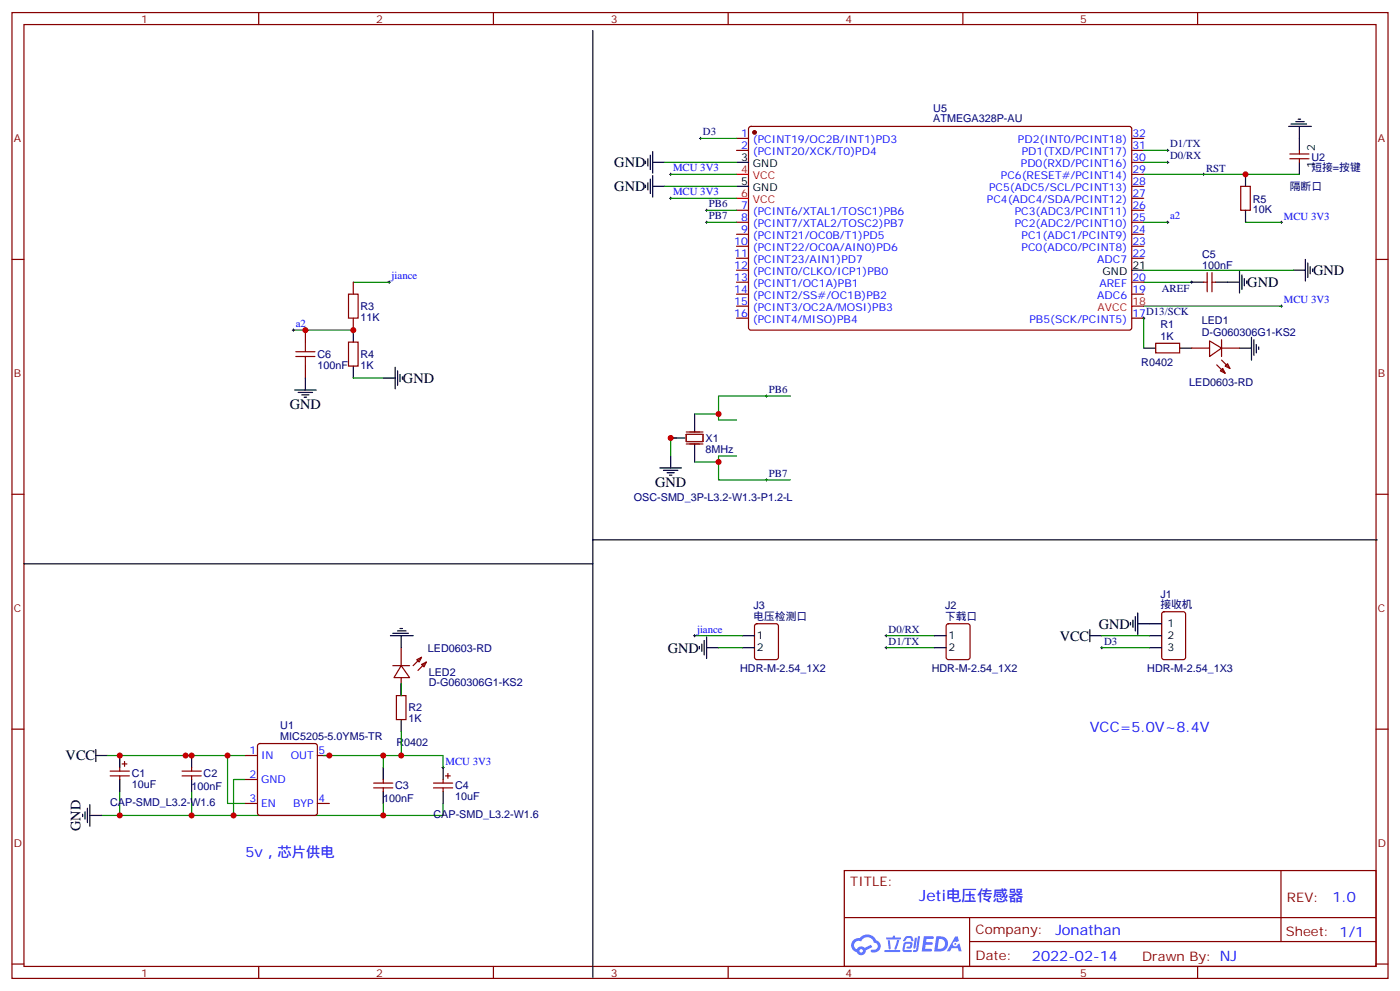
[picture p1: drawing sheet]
<svg xmlns="http://www.w3.org/2000/svg" width="412mm" height="292mm" viewBox="0 0 412 292" stroke-linecap="round" stroke-linejoin="round" font-family="sans-serif">
<path d="M354.2 51.3h.7M354.5 51v.7M350.7 83.1h.7M351 82.7v.7M225.4 116.6h.7M225.8 116.2v.7M225.4 141.3h.7M225.8 140.9v.7" fill="none" stroke="#000" stroke-width=".29"/>
<path d="M336.9 83.1h14.1" fill="none" stroke="#008700" stroke-width=".35"/>
<path d="M368.7 99.3v6.7M365.1 102.5h3.6M369.4 100v4.6M370.1 101.4v2.5M370.8 102.1v.7" fill="none" stroke="#000" stroke-width=".35"/>
<g fill="none" stroke="#870000" stroke-width=".35">
<path d="M3.5 3.7h405.4v284.3h-405.4zM7.1 7.2h398.2v277.3h-398.2zM76.2 3.7v3.5M145.3 3.7v3.5M214.5 3.7v3.5M283.6 3.7v3.5M352.8 3.7v3.5M3.5 76.4h3.6M405.3 76.4h3.6M3.5 145.5h3.6M405.3 145.5h3.6M3.5 214.7h3.6"/>
<path d="M405.3 214.7h3.6M248.7 256.3h156.6v28.2h-156.6zM377.3 256.3v20.9M248.7 270.1h156.5M285.6 277.2h119.6M285.6 270.1v14.2M3.5 283.8h3.6M76.2 284.5v3.5M145.3 284.5v3.5M214.5 284.5v3.5M283.6 284.5v3.5M352.8 284.5v3.5"/>
<path d="M405.3 283.8h3.6"/>
</g>
<g fill="#5487ff">
<path d="M272.1 275.6h2.6l.3 .2-.1 .6h-2l-.1 1h1.6l.4 .4-.4 .3h-1.7l-.2 1.2 1.8 .1 .3 .3-.2 .4h-2.9z"/>
<path d="M281.4 275.7h.7l.4 1.3-.7 .3a.74 .74 0 0 0-1.1 .3 .74 .74 0 0 0 .5 1.1 .74 .74 0 0 0 .9-.7l.5-.3 .7 2.4h-.9l-.2-1h-1.9l-.5 1h-.9z"/>
<path d="M269.5 276.1h.6l-.4 2.9a.31 .31 0 0 1-.3 .3 .31 .31 0 0 1-.3-.3z"/>
<path d="M270.4 275.6h.6l-.5 4a.89 .89 0 0 1-.7 .7 .89 .89 0 0 1-.9-.3l1-.5z"/>
<path d="M266.8 275.8l.6-.2 1.2 .1 .5 1.3-.6 .1-.4-.9-1 .1a.95 .95 0 0 1-1 .8l-.1-.2z"/>
<path d="M266.4 277.5l1.8-.2a1.04 1.04 0 0 1 .6 1.1 1.04 1.04 0 0 1-.8 .9h-.7a.29 .29 0 0 1-.3-.4 .29 .29 0 0 1 .3-.2h.7l.2-.8h-1.4l-.4 1.7 1.9 .1a.29 .29 0 0 1 .3 .3 .29 .29 0 0 1-.3 .3h-2l-.4-.3 .2-2.1z"/>
<path d="M260.5 279.7h4.4a.3 .3 0 0 1 .3 .3 .3 .3 0 0 1-.3 .3h-4.3z"/>
<path d="M264.3 276.8h.6l-.5 1.6a1.02 1.02 0 0 1-.7 1.2l-.2-.3z"/>
<path d="M261.5 276.8h.6l.3 2.4-.3 .3-.3-.2z"/>
<path d="M261.1 276h1.9l.2-.5h.5l-.1 .5h1.5a.29 .29 0 0 1 .3 .3 .29 .29 0 0 1-.3 .3h-3.9z"/>
<path d="M275.8 275.6l-.6 4.5h1.4a2.27 2.27 0 0 0 2.7-2.3 2.27 2.27 0 0 0-2.7-2.2zM276.6 276.4a1.5 1.5 0 0 1 1.8 1.6 1.5 1.5 0 0 1-1.9 1.3h-.3z"/>
<path d="M251.4 276.8a2.09 2.09 0 0 0 1 3.5 1.37 1.37 0 0 0 1.5 .9 1.37 1.37 0 0 0 1.1-1.4l2-1-.5-.7-1.8 1a1.4 1.4 0 0 0-2.3 .4 1.32 1.32 0 0 1-.6-1.9 1.32 1.32 0 0 1 1.9-.4 2.02 2.02 0 0 1 2-1.3 2.02 2.02 0 0 1 1.8 1.6 1.09 1.09 0 0 1 1.1 1.4 1.09 1.09 0 0 1-1.6 .7 .41 .41 0 0 0-.5 .3 .41 .41 0 0 0 .4 .5 1.89 1.89 0 0 0 2.4-1.2 1.89 1.89 0 0 0-1.2-2.4 2.98 2.98 0 0 0-5-.6l-1 .1zM253.2 279.9a.52 .52 0 0 1 1 0 .52 .52 0 0 1-1 0z"/>
<circle cx="281.4" cy="277.9" r=".28"/>
</g>
<g fill="none" stroke="#008700" stroke-width=".35">
<path d="M195.8 54.9h21.2M195.8 47.8h21.2M197.6 51.3h19.4M197.6 58.4h19.4M206.4 40.7h10.6M336.9 51.3h45.9M336.9 47.8h7.1M336.9 44.3h7.1M208.1 61.9h8.9M208.1 65.4h8.9M336.9 65.4h7.1M336.9 79.6h44.1"/>
<path d="M366.9 65.4h10.6M86.4 97.2h17.7M104.1 83.1h10.6M336.9 93.7v8.8M336.9 90.1h40.6M104.1 111.3h8.8M232.8 116.6h-21.1v7h5.3M199.3 128.9h-1.7v5.3M204.6 136h7.1M204.6 121.9h7.1M217 134.2h-5.3v7.1h21.1M204.6 187.1h14.1"/>
<path d="M211.7 190.7h7M261.1 187.1h14.1M261.1 190.7h14.1M324.6 187.1h14.1M324.6 190.7h14.1M118.2 215.4v7h12.3v3.6M118.2 201.3v3.5M31.7 222.4h35.3M35.3 233v7.1M56.4 233v7.1M72.3 229.5h-3.5v10.6h61.7v-3.6M72.3 222.4h-5.3v14.1h5.3"/>
<path d="M95.2 222.4h23M112.9 222.4v3.6M112.9 236.5v3.6M30 240.1h38.8"/>
</g>
<g fill="none" stroke="#000" stroke-width=".35">
<path d="M174.6 9v278.7M379.6 37.2h6.7M380.3 36.5h4.6M381.7 35.8h2.5M382.4 35.1h.7M382.8 37.2v7.1M190.1 47.4v.8M190.1 54.5v.7M190.9 46.7v2.2M190.9 53.8v2.1M191.6 45.7v4.2M191.6 52.7v4.3"/>
<path d="M192.3 47.8h3.5M192.3 54.9h3.5M192.3 44.6v6.4M192.3 51.7v6.3M217 47.8h3.5M217 54.9h3.5M366.9 51.3v3.6M382.8 47.8v3.5M333.4 79.6h3.5M365.1 79.9v6.4M366.9 61.9v3.5M381 79.6h3.5"/>
<path d="M384.5 76.4v6.3M385.2 77.4v4.3M385.9 78.5v2.1M386.6 79.2v.7M104.1 97.2v3.5M351 83.1h3.5M358.1 83.1h7M365.8 81v4.2M366.5 82v2.1M367.2 82.7v.7M86.8 114.8h6.3M87.8 115.5h4.3"/>
<path d="M88.9 116.2h2.1M89.6 116.9h.7M90 111.3v3.5M104.1 107.8v3.5M112.9 111.3h3.5M116.4 108.1v6.4M117.1 109.2v4.2M117.8 110.2v2.2M118.5 110.9v.8M336.9 102.5h3.5M347.5 102.5h3.5M194.4 137.8h6.3"/>
<path d="M195.4 138.5h4.3M196.5 139.2h2.1M197.2 139.9h.7M197.6 134.2v3.6M197.6 128.9h4.2M204.6 121.9v5.3M204.6 130.7v5.3M174.6 158.9h231.1M7.1 166h167.5M115 187.1h6.7M115.7 186.4h4.6M117.1 185.7h2.5"/>
<path d="M117.8 185h.7M118.2 187.1v3.6M206 190.3v.7M206.7 189.6v2.1M207.4 188.6v4.2M208.1 190.7h3.6M208.1 187.5v6.4M218.7 190.7h3.5M218.7 187.1h3.5M275.2 190.7h3.5M275.2 187.1h3.5M321 187.1h3.6"/>
<path d="M321 185.4v3.5M333 183.3v.7M333.7 182.6v2.1M334.4 181.5v4.2M335.1 183.6h7.1M335.1 180.4v6.4M338.7 190.7h3.5M338.7 187.1h3.5M118.2 201.3v3.5M118.2 211.8v3.6M24.3 239.7v.7M25 239v2.1"/>
<path d="M25.8 237.9v4.3M26.5 236.9v6.3M28.2 222.4h3.5M28.2 220.7v3.5M35.3 222.4v3.6M35.3 229.5v3.5M56.4 222.4v3.6M56.4 229.5v3.5M112.9 226v3.5M112.9 233v3.5M130.5 226v3.5M130.5 233v3.5"/>
<path d="M26.5 240.1h3.5"/>
</g>
<g fill="none" stroke="#870000" stroke-width=".35">
<path d="M220.7 37.4l.5-.2 111.7 .1 .5 .6-.1 58.9-.6 .4-111.8-.1-.4-.6v-58.6zM217 40.7h3.5M217 44.3h3.5M333.4 40.7h3.5M333.4 44.3h3.5M333.4 58.4h3.5M333.4 54.9h3.5M333.4 51.3h3.5M333.4 47.8h3.5M365.5 54.9h2.8v7h-2.8zM379.9 46.7h5.7M379.9 45.3h5.7"/>
<path d="M382.8 44.3v1M382.8 46.7v1.1M217 61.9h3.5M217 65.4h3.5M217 69h3.5M217 72.5h3.5M217 76h3.5M217 79.6h3.5M333.4 61.9h3.5M333.4 65.4h3.5M333.4 69h3.5M333.4 72.5h3.5"/>
<path d="M333.4 76h3.5M90 97.2v3.5M104.1 83.1v3.5M104.1 93.7v3.5M217 83.1h3.5M217 86.6h3.5M217 90.1h3.5M217 93.7h3.5M333.4 83.1h3.5M333.4 86.6h3.5M333.4 93.7h3.5M354.5 83.1h1.1"/>
<path d="M355.6 80.3v5.6M357 80.3v5.6M357 83.1h1.1M90 107.8v3.5M102.7 100.7h2.8v7.1h-2.8zM340.4 101.1h7.1v2.8h-7.1zM351 102.5h5.3M356.3 100.4l3.5 2.1-3.5 2.5zM358.4 107.4l2.5 2.5M359.5 109.2l.7-.7 .7 1.4zM359.8 106l2.5 2.5M359.8 102.5h5.3"/>
<path d="M359.8 100v5M360.9 107.8l.7-.7 .7 1.4zM115.7 196h4.9M118.2 196l2.4 3.5h-4.5zM118.2 190.7v5.3M118.2 199.5v5.3M122.8 194.2l1.4-.7-.7 1.4zM124.2 195.6l1.4-.7-.7 1.4zM124.2 193.5l-2.5 2.5M125.6 194.9l-2.5 2.5M222.5 183.8l.5-.2h5.6l.7 .5v9.4l-.5 .6-5.8 .1-.7-.5-.1-9.4zM278.9 183.8l.5-.2h5.6l.7 .5 .1 9.4-.5 .6-5.9 .1-.7-.5v-9.4z"/>
<path d="M342.4 180.3l.5-.2h5.6l.7 .4v13l-.4 .6-5.9 .1-.7-.5v-12.9zM76.1 219.1l.5-.2h16.2l.5 .2 .2 .5v19.8l-.2 .5-.5 .2h-16.2l-.5-.3-.3-.4v-19.8zM116.8 204.8h2.8v7h-2.8zM32.5 228.4h5.6M32.5 227h5.6M35.3 226v1M35.3 228.4v1.1M36 224.9h1.4M36.7 224.2v1.4M53.6 228.4h5.7M53.6 227h5.7M56.4 226v1"/>
<path d="M56.4 228.4v1.1M72.3 222.4h3.5M72.3 229.5h3.5M72.3 236.5h3.5M93.5 222.4h3.5M93.5 236.5h3.5M110.1 232h5.6M110.1 230.5h5.6M112.9 229.5v1M112.9 232v1M127.7 232h5.6M127.7 230.5h5.6"/>
<path d="M130.5 229.5v1M130.5 232v1M131.2 228.4h1.4M131.9 227.7v1.4"/>
</g>
<g fill="none" stroke="#000" stroke-width=".29">
<path d="M197.2 51.3h.7M197.2 58.4h.7M197.6 51v.7M197.6 58v.7M206 40.7h.7M206.4 40.4v.7M343.6 47.8h.7M343.6 44.3h.7M344 43.9v.7M344 47.4v.8M207.8 65.4h.7M207.8 61.9h.7"/>
<path d="M208.1 61.6v.7M208.1 65.1v.7M343.6 65.4h.7M344 65.1v.7M377.1 65.4h.7M377.5 65.1v.7M86.1 97.2h.7M86.4 96.8v.7M114.3 83.1h.7M114.7 82.7v.7M336.5 93.7h.8M336.9 93.3v.7"/>
<path d="M377.1 90.1h.7M377.5 89.8v.7M204.3 187.1h.7M204.6 186.8v.7M260.7 187.1h.7M260.7 190.7h.7M261.1 186.8v.7M261.1 190.3v.7M324.2 190.7h.7M324.6 190.3v.7M130.2 226h.7M130.5 225.6v.7"/>
</g>
<path d="M202.1 127.9h5v2.1h-5zM202.1 130.7h5M202.1 127.2h5" fill="none" stroke="#871200" stroke-width=".35"/>
<circle cx="222.2" cy="39" r=".53" fill="#870000" stroke="#870000" stroke-width=".35"/>
<path d="M217 51.3h3.5M217 58.4h3.5M333.4 90.1h3.5" fill="none" stroke="#f00" stroke-width=".35"/>
<path d="M102.7 86.6h2.8v7.1h-2.8zM87.1 105h5.7M87.1 103.5h5.7M90 100.7v2.8M90 105v2.8" fill="none" stroke="#a10000" stroke-width=".35"/>
<g fill="#c00">
<circle cx="211.7" cy="121.9" r=".88"/>
<circle cx="211.7" cy="136" r=".88"/>
<circle cx="67" cy="222.4" r=".88"/>
<circle cx="56.4" cy="240.1" r=".88"/>
<circle cx="56.4" cy="222.4" r=".88"/>
<circle cx="54.7" cy="222.4" r=".88"/>
<circle cx="35.3" cy="240.1" r=".88"/>
<circle cx="35.3" cy="222.4" r=".88"/>
<circle cx="366.9" cy="51.3" r=".88"/>
<circle cx="197.6" cy="128.9" r=".88"/>
<circle cx="104.1" cy="97.2" r=".88"/>
<circle cx="118.2" cy="222.4" r=".88"/>
<circle cx="97" cy="222.4" r=".88"/>
<circle cx="112.9" cy="222.4" r=".88"/>
<circle cx="68.8" cy="240.1" r=".88"/>
<circle cx="112.9" cy="240.1" r=".88"/>
<circle cx="90" cy="97.2" r=".88"/>
</g>
<text font-size="4.6" fill="#00f" x="270.8" y="265.3">Jeti电压传感器</text>
<g font-size="4.2">
<text x="181" y="49.1">GND</text>
<text x="181" y="56.2">GND</text>
<text x="386.8" y="81">GND</text>
<text x="367.4" y="84.4">GND</text>
<text x="118.7" y="112.8">GND</text>
<text x="85.4" y="120.5">GND</text>
<text x="193" y="143.4">GND</text>
<text x="323.7" y="185.1">GND</text>
<text x="312.1" y="188.6">VCC</text>
<text x="196.7" y="192.1">GND</text>
<text x="19.3" y="223.9">VCC</text>
<text x="23.7" y="244.6" transform="rotate(-90 23.7 244.6)">GND</text>
</g>
<g font-size="4.2" fill="#00f">
<text x="321" y="215.4">VCC=5.0V~8.4V</text>
<text x="72.3" y="252.4">5v，芯片供电</text>
<text x="392.5" y="265.6">1.0</text>
<text x="310.9" y="275.1">Jonathan</text>
<text x="304" y="282.9">2022-02-14</text>
</g>
<g font-size="3.9" fill="#800">
<text x="250.5" y="260.9">TITLE:</text>
<text x="379.1" y="265.6">REV:</text>
<text x="287.4" y="275.1">Company:</text>
<text x="378.7" y="275.7">Sheet: 1/1</text>
<text x="287.4" y="282.8">Date:</text>
<text x="336.4" y="282.8">Drawn By: NJ</text>
</g>
<g font-size="3.2" fill="#800">
<text x="41.6" y="6.7">1</text>
<text x="110.8" y="6.7">2</text>
<text x="179.9" y="6.7">3</text>
<text x="249.1" y="6.7">4</text>
<text x="318.2" y="6.7">5</text>
<text x="4.1" y="41.8">A</text>
<text x="405.9" y="41.8">A</text>
<text x="4.1" y="110.9">B</text>
<text x="405.9" y="110.9">B</text>
<text x="4.1" y="180.1">C</text>
<text x="405.9" y="180.1">C</text>
<text x="4.1" y="249.2">D</text>
<text x="405.9" y="249.2">D</text>
<text x="41.6" y="287.5">1</text>
<text x="110.8" y="287.5">2</text>
<text x="179.9" y="287.5">3</text>
<text x="249.1" y="287.5">4</text>
<text x="318.2" y="287.5">5</text>
</g>
<g font-size="3.2" fill="#000080">
<text x="274.9" y="32.8">U5</text>
<text x="207.1" y="39.9">D3</text>
<text x="274.9" y="36.1">ATMEGA328P-AU</text>
<text x="344.7" y="46.9">D0/RX</text>
<text x="344.7" y="43.4">D1/TX</text>
<text x="386.3" y="47.3">U2</text>
<text x="355.3" y="50.7">RST</text>
<text x="386.3" y="50.4">短接=按键</text>
<text x="369" y="59.6">R5</text>
<text x="379.9" y="55.9">隔断口</text>
<text x="208.8" y="61">PB6</text>
<text x="208.8" y="64.6">PB7</text>
<text x="369" y="62.8">10K</text>
<text x="354.1" y="76">C5</text>
<text x="354.1" y="79.2">100nF</text>
<text x="342.2" y="85.9">AREF</text>
<text x="106.2" y="94.5">11K</text>
<text x="106.2" y="91.3">R3</text>
<text x="354" y="95.4">LED1</text>
<text x="341.8" y="100">1K</text>
<text x="341.8" y="96.5">R1</text>
<text x="354" y="99">D-G060306G1-KS2</text>
<text x="93.5" y="105.4">C6</text>
<text x="106.2" y="105.4">R4</text>
<text x="336.2" y="107.8">R0402</text>
<text x="93.5" y="108.6">100nF</text>
<text x="106.2" y="108.6">1K</text>
<text x="350.3" y="113.8">LED0603-RD</text>
<text x="226.5" y="115.7">PB6</text>
<text x="207.9" y="130.1">X1</text>
<text x="207.8" y="133.3">8MHz</text>
<text x="226.5" y="140.4">PB7</text>
<text x="186.7" y="147.4">OSC-SMD_3P-L3.2-W1.3-P1.2-L</text>
<text x="221.9" y="179.4">J3</text>
<text x="278.4" y="179.4">J2</text>
<text x="341.8" y="179">接收机</text>
<text x="341.8" y="175.9">J1</text>
<text x="221.9" y="182.6">电压检测口</text>
<text x="278.4" y="182.6">下载口</text>
<text x="126" y="191.9">LED0603-RD</text>
<text x="261.8" y="186.3">D0/RX</text>
<text x="261.8" y="189.8">D1/TX</text>
<text x="325.3" y="189.8">D3</text>
<text x="218" y="197.7">HDR-M-2.54_1X2</text>
<text x="274.5" y="197.7">HDR-M-2.54_1X2</text>
<text x="338" y="197.7">HDR-M-2.54_1X3</text>
<text x="126.3" y="202.1">D-G060306G1-KS2</text>
<text x="126.3" y="198.9">LED2</text>
<text x="120.3" y="209.5">R2</text>
<text x="82.6" y="214.7">U1</text>
<text x="120.3" y="212.6">1K</text>
<text x="82.6" y="217.8">MIC5205-5.0YM5-TR</text>
<text x="116.8" y="219.7">R0402</text>
<text x="38.8" y="232">10uF</text>
<text x="38.8" y="228.9">C1</text>
<text x="56.4" y="232.5">100nF</text>
<text x="60" y="228.8">C2</text>
<text x="116.4" y="232.4">C3</text>
<text x="134.1" y="232.4">C4</text>
<text x="32.5" y="237.4">CAP-SMD_L3.2-W1.6</text>
<text x="112.9" y="236">100nF</text>
<text x="134.1" y="235.6">10uF</text>
<text x="127.7" y="240.9">CAP-SMD_L3.2-W1.6</text>
</g>
<g font-size="3.2" fill="#00f">
<text x="218.3" y="40.4">1</text>
<text x="333.6" y="40.4">32</text>
<text x="218.3" y="43.9">2</text>
<text x="221.8" y="42.2">(PCINT19/OC2B/INT1)PD3</text>
<text x="221.8" y="45.7">(PCINT20/XCK/T0)PD4</text>
<text x="299.9" y="42.2">PD2(INT0/PCINT18)</text>
<text x="301" y="45.7">PD1(TXD/PCINT17)</text>
<text x="333.6" y="47.4">30</text>
<text x="333.6" y="43.9">31</text>
<text x="198.3" y="50.4">MCU 3V3</text>
<text x="294.8" y="52.7">PC6(RESET#/PCINT14)</text>
<text x="300.7" y="49.2">PD0(RXD/PCINT16)</text>
<text x="333.6" y="51">29</text>
<text x="198.3" y="57.5">MCU 3V3</text>
<text x="290.7" y="59.8">PC4(ADC4/SDA/PCINT12)</text>
<text x="291.3" y="56.3">PC5(ADC5/SCL/PCINT13)</text>
<text x="333.6" y="58">27</text>
<text x="333.6" y="54.5">28</text>
<text x="218.3" y="61.6">7</text>
<text x="218.3" y="65.1">8</text>
<text x="221.8" y="63.3">(PCINT6/XTAL1/TOSC1)PB6</text>
<text x="298.9" y="63.3">PC3(ADC3/PCINT11)</text>
<text x="333.6" y="65.1">25</text>
<text x="333.6" y="61.6">26</text>
<text x="344.7" y="64.6">a2</text>
<text x="378.2" y="64.9">MCU 3V3</text>
<text x="218.3" y="68.6">9</text>
<text x="221.8" y="66.9">(PCINT7/XTAL2/TOSC2)PB7</text>
<text x="221.8" y="70.4">(PCINT21/OC0B/T1)PD5</text>
<text x="298.9" y="66.9">PC2(ADC2/PCINT10)</text>
<text x="300.9" y="70.4">PC1(ADC1/PCINT9)</text>
<text x="333.6" y="68.6">24</text>
<text x="216.3" y="72.1">10</text>
<text x="216.3" y="75.7">11</text>
<text x="221.8" y="73.9">(PCINT22/OC0A/AIN0)PD6</text>
<text x="221.8" y="77.4">(PCINT23/AIN1)PD7</text>
<text x="300.9" y="73.9">PC0(ADC0/PCINT8)</text>
<text x="323.2" y="77.4">ADC7</text>
<text x="333.6" y="75.7">22</text>
<text x="333.6" y="72.1">23</text>
<text x="115.4" y="82.2">jiance</text>
<text x="216.3" y="79.2">12</text>
<text x="216.3" y="82.7">13</text>
<text x="221.8" y="81">(PCINT0/CLKO/ICP1)PB0</text>
<text x="333.6" y="82.7">20</text>
<text x="216.3" y="86.3">14</text>
<text x="216.3" y="89.8">15</text>
<text x="221.8" y="84.5">(PCINT1/OC1A)PB1</text>
<text x="221.8" y="88">(PCINT2/SS#/OC1B)PB2</text>
<text x="323.2" y="88">ADC6</text>
<text x="323.9" y="84.5">AREF</text>
<text x="333.6" y="86.3">19</text>
<text x="378.2" y="89.3">MCU 3V3</text>
<text x="216.3" y="93.3">16</text>
<text x="221.8" y="91.5">(PCINT3/OC2A/MOSI)PB3</text>
<text x="221.8" y="95.1">(PCINT4/MISO)PB4</text>
<text x="303.2" y="95.1">PB5(SCK/PCINT5)</text>
<text x="333.6" y="93.3">17D13/SCK</text>
<text x="87.1" y="96.3">a2</text>
<text x="205.3" y="186.3">jiance</text>
<text x="73.5" y="222.1">1</text>
<text x="76.9" y="223.5">IN</text>
<text x="85.7" y="223.5">OUT</text>
<text x="93.8" y="222.1">5</text>
<text x="131.2" y="225.1">MCU 3V3</text>
<text x="73.5" y="229.1">2</text>
<text x="76.9" y="230.5">GND</text>
<text x="73.5" y="236.2">3</text>
<text x="76.9" y="237.6">EN</text>
<text x="86.4" y="237.6">BYP</text>
<text x="93.8" y="236.2">4</text>
</g>
<g font-size="3.2">
<text x="218.3" y="47.4">3</text>
<text x="387.3" y="44.5" transform="rotate(-90 387.3 44.5)">2</text>
<text x="221.8" y="49.2">GND</text>
<text x="387.3" y="49.6" transform="rotate(-90 387.3 49.6)">1</text>
<text x="218.3" y="54.5">5</text>
<text x="221.8" y="56.3">GND</text>
<text x="324.8" y="81">GND</text>
<text x="333.6" y="79.2">21</text>
<text x="344" y="184.7">1</text>
<text x="223" y="188.2">1</text>
<text x="223" y="191.7">2</text>
<text x="279.4" y="188.2">1</text>
<text x="279.4" y="191.7">2</text>
<text x="344" y="191.7">3</text>
<text x="344" y="188.2">2</text>
</g>
<g font-size="3.2" fill="#f00">
<text x="218.3" y="51">4</text>
<text x="221.8" y="52.7">VCC</text>
<text x="218.3" y="58">6</text>
<text x="221.8" y="59.8">VCC</text>
<text x="333.6" y="89.8">18</text>
<text x="323.3" y="91.5">AVCC</text>
</g>
</svg>
